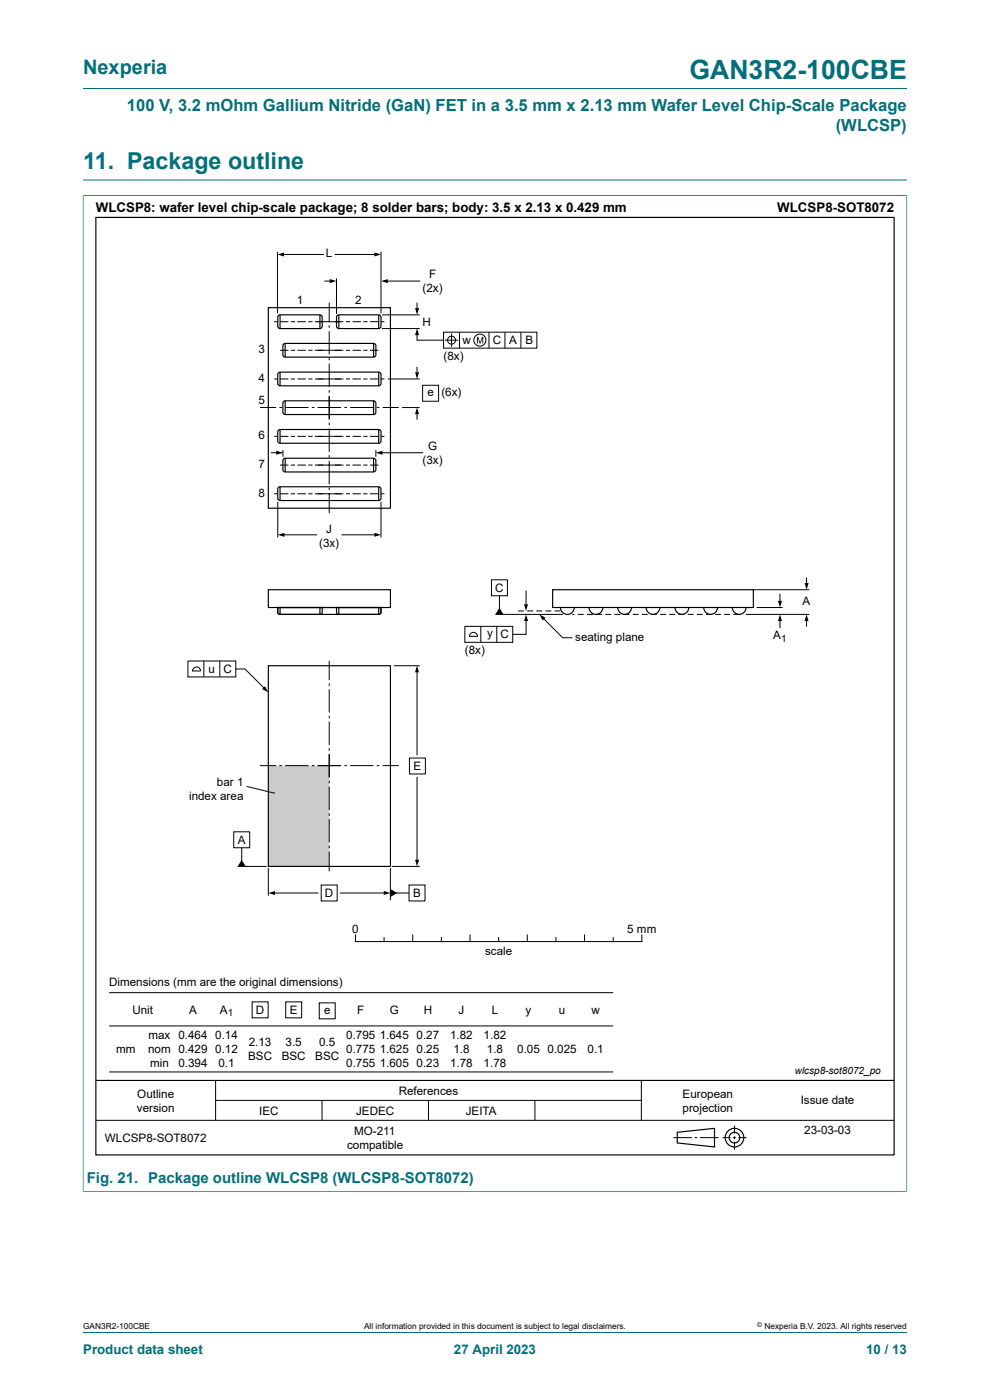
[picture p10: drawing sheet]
<svg xmlns="http://www.w3.org/2000/svg" width="210mm" height="297mm" viewBox="0 0 210 297" stroke-linecap="round" stroke-linejoin="round" font-family="sans-serif">
<path d="M17.6 18.8h174.8M17.6 38.2h174.8M17.6 41.5h174.8M17.6 41.4v211.5M192.4 41.4v211.5M17.6 252.8h174.8" fill="none" stroke="#036f7b" stroke-width=".21"/>
<g fill="none" stroke="#000" stroke-width=".21">
<path d="M98.6 132.9h10.2v3.4h-10.2zM99.8 134.4a.84 .84 0 0 1 1-.2 .84 .84 0 0 1 .5 .8h-1.7zM102 132.9v3.4M104.2 123h3.4v3.4h-3.4zM105.4 132.9v3.4M105.9 126.4v2.8M109.9 129.6h1.2M111.6 131.5v3.1h-2.8M111.6 125.4v3.1M111.8 129.6h1.3M113.8 129.6h1.2M115.2 131.1l4.2 4.2h1.9"/>
<path d="M115.7 129.6h1.2M117.7 129.6h1.2M121.4 130.3h.5M122.6 130.3h1.2M124.5 130.3h1.3M126.5 130.3h1.2M128.4 130.3h1.2M130.3 130.3h1.3M132.3 130.3h1.2M134.2 130.3h1.3M136.2 130.3h1.2M138.1 130.3h1.2"/>
<path d="M140 130.3h1.3M142 130.3h1.2M143.9 130.3h1.3M145.9 130.3h1.2M147.8 130.3h1.2M149.7 130.3h1.3M151.7 130.3h1.2M153.6 130.3h1.3M155.6 130.3h1.2M158.2 130.3h13.5M159.8 125.1h11.9M160.5 128.9h5.5"/>
<path d="M165.4 126.1v1.7M165.4 131.5v1.7M171.1 131.3v1.5M83.5 141.2h5.5M88.5 142.3v17.8M49.6 176.5h3.4v3.3h-3.4zM51.3 179.8v2.9M86.8 160.8h3.4v3.4h-3.4zM88.5 164.9v17.8M50.4 183.8h6.2M56.9 184.2v5.8M58 189.4h9.4"/>
<path d="M68.1 187.8h3.4v3.3h-3.4zM72.2 189.4h9.5M75.4 198.3v1.4h60.7v-1.4M81.5 198.9v.8M82.8 184.2v6.8M83.2 183.8h5.8M83.9 189.4h2.9M86.8 187.7h3.4v3.4h-3.4zM87.5 198.3v1.4M93.6 198.9v.8M99.7 198.3v1.4M105.8 198.9v.8"/>
<path d="M111.8 198.3v1.4M117.9 198.9v.8M124 198.3v1.4M130.1 198.9v.8M23.2 217.6h106.9M23.2 210.6h106.9M53.5 212.5h3.4v3.4h-3.4zM60.6 212.5h3.4v3.4h-3.4zM67.7 212.8h3.4v3.3h-3.4zM20.3 237.7h169.4M23.2 227.4h106.9M45.7 229.2v8.5"/>
<path d="M45.7 233.4h90.3M68.3 233.4v4.3M90.9 233.4v4.3M113.5 233.4v4.3M136 229.2v8.5M155.8 238.8v1.7M142.8 241.3h4M147.3 241.3h.6M148.5 241.3h3.9M153.3 241.3h1.7M155.5 241.3h.6M155.8 241.1v.5"/>
<path d="M155.8 242.2v1.7M156.6 241.3h1.7"/>
</g>
<g fill="none" stroke="#000" stroke-width=".25">
<path d="M20.3 46.1h169.4v198.9h-169.4zM56.9 125.1h25.9v3.8h-25.9zM58.9 128.9h21.9v1l-.2 .4h-.2h-21l-.4-.2zM58.9 128.9h9.5v1l-.1 .2-.4 .2h-8.5l-.4-.2zM59.4 128.9v1.4M67.9 128.9v1.4M71.9 128.9v1.4M80.3 128.9v1.4M117.2 125.1h42.6v3.8h-42.6zM118.9 128.9a1.46 1.46 0 0 0 1.4 1.4 1.46 1.46 0 0 0 1.5-1.4M124.9 128.9a1.46 1.46 0 0 0 1.5 1.4 1.46 1.46 0 0 0 1.5-1.4M131 128.9a1.46 1.46 0 0 0 1.5 1.4 1.46 1.46 0 0 0 1.5-1.4"/>
<path d="M137.1 128.9a1.46 1.46 0 0 0 1.4 1.4 1.46 1.46 0 0 0 1.5-1.4M143.2 128.9a1.46 1.46 0 0 0 1.4 1.4 1.46 1.46 0 0 0 1.5-1.4M149.3 128.9a1.46 1.46 0 0 0 1.4 1.4 1.46 1.46 0 0 0 1.5-1.4M155.3 128.9a1.46 1.46 0 0 0 1.5 1.4 1.46 1.46 0 0 0 1.5-1.4M20.3 229.2h169.4M143.7 240.2l7.9-.8v3.9l-7.9-.8z"/>
<circle cx="155.8" cy="241.3" r="1.13"/>
<circle cx="155.8" cy="241.3" r="1.98"/>
</g>
<g fill="#000">
<path d="M105.9 128.9l.9 1.4h-1.7zM111.2 128.2h.8l-.4 1.4zM111.6 130.3l.4 1.4h-.8zM114.4 130.3l1.3 .7-.6 .6zM165.4 130.3l.5 1.4h-.9zM165 127.5h.9l-.5 1.4zM171.1 130.3l.4 1.4h-.8zM170.7 123.7h.8l-.4 1.4zM88.5 141.2l.4 1.4h-.9zM51.3 182.4l.8 1.4h-1.7zM56.9 189.4l1.4-.4v.9zM81.4 189l1.4 .4-1.4 .5z"/>
<path d="M82.8 188.6l1.4 .8-1.4 .9zM88 182.4h.9l-.4 1.4z"/>
</g>
<path d="M56.9 162.4h12.9v21.4h-12.9z" fill="#cbcbcb"/>
<g fill="none" stroke="#000" stroke-width=".21">
<path d="M58.9 53.4v13.1M60 54h8.6M68.9 59.6h1.8M71.1 54h8.6M71.4 59.1v7.5M80.8 53.4v13.1M81.9 59.6h7.1M58.1 68.2h.8M59.4 68.2h1.8M59.4 74.3h1.8M61.7 68.2h.9M61.7 74.3h.9"/>
<path d="M63.1 68.2h1.8M63.1 74.3h1.8M65.4 68.2h.9M65.4 74.3h.9M66.8 68.2h6M66.8 74.3h6M69.8 64.2v4.1M69.8 69v.5M69.8 70.2v5M69.8 75.9v.5M69.8 77.1v5M73.4 68.2h.8"/>
<path d="M73.4 74.3h.8M74.8 68.2h1.7M74.8 74.3h1.7M77.1 68.2h.9M77.1 74.3h.9M78.5 68.2h1.7M78.5 74.3h1.7M80.8 68.2h.7M81 69.7h8M81 66.8h8M88.5 64.3v1.8M88.5 70.5v1.7h5.6"/>
<path d="M88.5 77.9v1.6M94.1 70.5h19.8v3.4h-19.8zM94.4 72.2h2.8M95.8 70.8v2.8M97.5 70.5v3.4M103.7 70.5v3.4M107.1 70.5v3.4M110.5 70.5v3.4M55.2 86.5h3.4M57.5 96h2.3M58.1 80.4h.8M58.1 92.6h.8"/>
<path d="M59.3 86.5h.5M59.4 80.4h1.8M59.4 92.6h1.8M59.4 98.7h1.8M60 95.5v1.4M60.5 86.5h4.9M61.7 80.4h.9M61.7 92.6h.9M61.7 98.7h.9M63.1 80.4h1.8M63.1 92.6h1.8M63.1 98.7h1.8"/>
<path d="M65.4 80.4h.9M65.4 92.6h.9M65.4 98.7h.9M66.1 86.5h.6M66.8 80.4h6M66.8 92.6h6M66.8 98.7h6M67.4 86.5h4.9M69.8 82.8v.5M69.8 84v5M69.8 89.7v.5M69.8 90.9v4.9"/>
<path d="M69.8 96.6v.5M69.8 97.8v4.9M73.1 86.5h.5M73.4 80.4h.8M73.4 92.6h.8M73.4 98.7h.8M74.3 86.5h4.9M74.8 80.4h1.7M74.8 92.6h1.7M74.8 98.7h1.7M77.1 80.4h.9M77.1 92.6h.9"/>
<path d="M77.1 98.7h.9M78.5 80.4h1.7M78.5 92.6h1.7M78.5 98.7h1.7M79.7 95.5v1.4M79.9 86.5h.6M80.3 96h9.3M80.8 80.4h.7M80.8 92.6h.7M81.2 86.5h3.4M82.2 80.4h6.8M85.3 86.5h3.7"/>
<path d="M88.5 87.2v1.7M89.6 81.7h3.4v3.4h-3.4zM58.1 104.8h.8M58.9 106.4v7.6M59.4 104.8h1.8M60 113.5h7.1M61.7 104.8h.9M63.1 104.8h1.8M65.4 104.8h.9M66.8 104.8h6M69.8 103.4v.6M69.8 104.7v4.2"/>
<path d="M72.6 113.5h7.1M73.4 104.8h.8M74.8 104.8h1.7M77.1 104.8h.9M78.5 104.8h1.7M80.8 104.8h.7M80.8 106.4v7.6M105.2 130.3h14.1M171.1 122.6v1.8M39.9 140.2h10.1v3.4h-10.1zM41.1 141.7a.85 .85 0 0 1 .9-.1 .85 .85 0 0 1 .5 .7h-1.7zM43.2 140.2v3.4"/>
<path d="M46.6 140.2v3.4M50 141.9h2l4.1 4.2M69.8 140.2v4.1M69.8 145v.5M69.8 146.2v5M69.8 151.9v.5M69.8 153.1v4.9M69.8 158.7v.6M69.8 160v4.9M52.4 166.8l5.9 1.5M55.2 162.4h3.4M59.3 162.4h.5"/>
<path d="M60.5 162.4h4.9M66.1 162.4h.6M67.4 162.4h4.9M69.8 165.6v.6M69.8 166.9v4.9M69.8 172.5v.6M69.8 173.8v4.9M69.8 179.4v.5M73.1 162.4h.5M74.3 162.4h4.9M79.9 162.4h.6M81.2 162.4h3.4"/>
<path d="M69.8 180.6v4.2"/>
<circle cx="95.8" cy="72.2" r=".85"/>
<circle cx="101.8" cy="72.2" r="1.28"/>
</g>
<g fill="none" stroke="#000" stroke-width=".25">
<path d="M56.9 65.3h25.9v42.5h-25.9zM59.2 66.9h8.9l.3 .4-.1 2.2-.4 .2-8.7-.1-.3-.4v-1.9zM59.2 79l21.1-.1 .3 .1 .2 .4v2l-.2 .4-.3 .1h-20.9l-.2-.1-.3-.4v-2zM59.4 66.8v2.9M59.4 78.9v3M60.3 72.9h18.9h.3l.2 .4v2l-.2 .4-.3 .1h-18.7l-.2-.1-.3-.4v-2zM60.5 72.9v2.9M67.9 66.8v2.9M71.4 67l.5-.2h8.4l.3 .1 .2 .4v1.9l-.2 .4-.3 .1h-8.4l-.5-.2v-.3zM71.9 66.8v2.9M79.2 72.9v2.9M80.3 66.8v2.9"/>
<path d="M80.3 78.9v3M59.2 91.2l21.1-.1 .4 .3 .1 .2v1.9l-.2 .5h-.3h-20.9h-.2l-.3-.5v-1.9zM59.4 91.1v2.9M60.3 85.1l18.9-.1 .3 .1 .2 .4v1.9l-.2 .5h-.3h-18.7h-.2l-.3-.5v-1.9zM60.3 97.3l18.9-.1 .3 .1 .2 .4v1.9l-.2 .5h-.3h-18.7h-.2l-.3-.5v-1.9zM60.5 85v2.9M60.5 97.2v2.9M79.2 85v2.9M79.2 97.2v2.9M80.3 91.1v2.9M59 103.5l.4-.2h20.9l.4 .2 .1 .3v1.9l-.1 .2-.4 .3h-20.9l-.4-.3-.1-.2zM59.4 103.3v2.9"/>
<path d="M80.3 103.3v2.9M56.9 141.2h25.9v42.6h-25.9z"/>
</g>
<g fill="#000">
<path d="M58.8 54l1.4-.4v.8zM70 59.2l1.4 .4-1.4 .4zM79.4 53.6l1.4 .4-1.4 .4zM80.8 59.6l1.4-.4v.9zM88.5 69.7l.4 1.4h-.9zM88 65.4h.9l-.4 1.4zM88 79h.9l-.4 1.4zM101.2 71.5h.2l.4 1.2 .4-1.2h.3v1.4h-.2v-1.2l-.4 1.2h-.2l-.3-1.2v1.2h-.2zM58.6 95.6l1.4 .4-1.4 .5zM79.7 96l1.4-.4v.9zM88.5 86.5l.4 1.4h-.9zM58.9 113.5l1.4-.5v.9z"/>
<path d="M79.4 113l1.4 .5-1.4 .4zM56.2 145.6l.7 1.3-1.3-.7z"/>
</g>
<path d="M17.6 41.5v211.2M17.7 41.5h174.6M192.4 41.5v211.2M17.7 252.8h174.6M17.6 282.6h174.8" fill="none" stroke="#036f7b" stroke-width=".21"/>
<text font-size="5.6" fill="#036f7b" x="146.3" y="16.8">GAN3R2-100CBE</text>
<text font-size="4.9" fill="#036f7b" x="17.6" y="35.9">11. Package outline</text>
<text font-size="4.2" fill="#036f7b" x="17.6" y="15.6">Nexperia</text>
<g font-size="3.5" fill="#036f7b">
<text x="26.9" y="23.7">100 V, 3.2 mOhm Gallium Nitride (GaN) FET in a 3.5 mm x 2.13 mm Wafer Level Chip-Scale Package</text>
<text x="177.3" y="27.9">(WLCSP)</text>
</g>
<text font-size="3.2" fill="#036f7b" x="18.4" y="251">Fig. 21. Package outline WLCSP8 (WLCSP8-SOT8072)</text>
<g font-size="2.8">
<text x="20.3" y="44.9">WLCSP8: wafer level chip-scale package; 8 solder bars; body: 3.5 x 2.13 x 0.429 mm</text>
<text x="164.9" y="44.9">WLCSP8-SOT8072</text>
</g>
<g font-size="2.8" fill="#036f7b">
<text x="17.6" y="287.2">Product data sheet</text>
<text x="96.3" y="287.2">27 April 2023</text>
<text x="183.7" y="287.2">10 / 13</text>
</g>
<g font-size="2.5">
<text x="69.1" y="54.5">L</text>
<text x="91" y="59.1">F</text>
<text x="62.9" y="64.6">1</text>
<text x="75.3" y="64.6">2</text>
<text x="89.6" y="62">(2x)</text>
<text x="89.6" y="69.2">H</text>
<text x="54.8" y="75">3</text>
<text x="94.1" y="76.4">(8x)</text>
<text x="98.1" y="72.9">w</text>
<text x="104.5" y="73">C</text>
<text x="108" y="73">A</text>
<text x="111.5" y="73">B</text>
<text x="54.8" y="81.1">4</text>
<text x="54.8" y="85.7">5</text>
<text x="90.7" y="84.1">e (6x)</text>
<text x="54.8" y="93.2">6</text>
<text x="90.8" y="95.5">G</text>
<text x="54.8" y="99.3">7</text>
<text x="89.6" y="98.4">(3x)</text>
<text x="54.8" y="105.4">8</text>
<text x="69.2" y="113">J</text>
<text x="67.7" y="116">(3x)</text>
<text x="105" y="125.5">C</text>
<text x="170.3" y="128.4">A</text>
<text x="103.3" y="135.1">y</text>
<text x="106.2" y="135.4">C</text>
<text x="122" y="135.9">seating plane</text>
<text x="164" y="135.6">A</text>
<text x="44.2" y="142.8">u</text>
<text x="47.4" y="142.8">C</text>
<text x="98.6" y="138.8">(8x)</text>
<text x="46" y="166.8">bar 1</text>
<text x="87.7" y="163.4">E</text>
<text x="40.1" y="169.8">index area</text>
<text x="50.4" y="179">A</text>
<text x="68.9" y="190.3">D</text>
<text x="87.6" y="190.3">B</text>
<text x="74.7" y="197.9">0</text>
<text x="133.1" y="197.9">5 mm</text>
<text x="102.9" y="202.5">scale</text>
<text x="23.2" y="209.2">Dimensions (mm are the original dimensions)</text>
<text x="28.1" y="215.1">Unit</text>
<text x="40.1" y="215.1">A</text>
<text x="46.7" y="215.1">A</text>
<text x="54.3" y="215.1">D</text>
<text x="61.5" y="215.1">E</text>
<text x="68.7" y="215.1">e</text>
<text x="75.8" y="215.1">F</text>
<text x="82.7" y="215.1">G</text>
<text x="89.9" y="215.1">H</text>
<text x="97.3" y="215.1">J</text>
<text x="104.3" y="215.1">L</text>
<text x="111.5" y="215.1">y</text>
<text x="118.5" y="215.1">u</text>
<text x="125.5" y="215.1">w</text>
<text x="31.5" y="220.4">max 0.464 0.14</text>
<text x="52.8" y="221.9">2.13</text>
<text x="60.6" y="221.9">3.5</text>
<text x="67.7" y="221.9">0.5</text>
<text x="73.4" y="220.4">0.795 1.645</text>
<text x="88.4" y="220.4">0.27</text>
<text x="95.5" y="220.4">1.82</text>
<text x="102.6" y="220.4">1.82</text>
<text x="24.7" y="223.4">mm</text>
<text x="31.4" y="223.4">nom 0.429 0.12</text>
<text x="31.8" y="226.3">min</text>
<text x="37.9" y="226.3">0.394</text>
<text x="46.3" y="226.3">0.1</text>
<text x="52.6" y="224.9">BSC</text>
<text x="59.8" y="224.9">BSC</text>
<text x="66.9" y="224.9">BSC</text>
<text x="73.4" y="223.4">0.775</text>
<text x="73.4" y="226.3">0.755 1.605</text>
<text x="80.6" y="223.4">1.625</text>
<text x="88.4" y="223.4">0.25</text>
<text x="88.4" y="226.3">0.23</text>
<text x="95.5" y="226.3">1.78</text>
<text x="96.2" y="223.4">1.8</text>
<text x="102.6" y="226.3">1.78</text>
<text x="103.3" y="223.4">1.8</text>
<text x="109.7" y="223.4">0.05</text>
<text x="116.1" y="223.4">0.025</text>
<text x="124.6" y="223.4">0.1</text>
<text x="29.1" y="232.9">Outline</text>
<text x="84.6" y="232.3">References</text>
<text x="144.8" y="232.9">European</text>
<text x="29.1" y="235.8">version</text>
<text x="55" y="236.5">IEC</text>
<text x="75.6" y="236.5">JEDEC</text>
<text x="98.8" y="236.5">JEITA</text>
<text x="144.8" y="235.8">projection</text>
<text x="169.9" y="234.3">Issue date</text>
<text x="22.3" y="242.2">WLCSP8-SOT8072</text>
<text x="73.6" y="243.7">compatible</text>
<text x="75.1" y="240.7">MO-211</text>
<text x="170.6" y="240.6">23-03-03</text>
</g>
<g font-size="2.1">
<text x="165.7" y="136.1">1</text>
<text x="48.3" y="215.6">1</text>
<text x="168.6" y="227.9">wlcsp8-sot8072_po</text>
</g>
<g font-size="1.8">
<text x="17.6" y="282">GAN3R2-100CBE</text>
<text x="77.2" y="282">All information provided in this document is subject to legal disclaimers.</text>
<text x="162.2" y="282">Nexperia B.V. 2023. All rights reserved</text>
</g>
<text font-size="1.4" x="160.6" y="281.6">©</text>
</svg>
